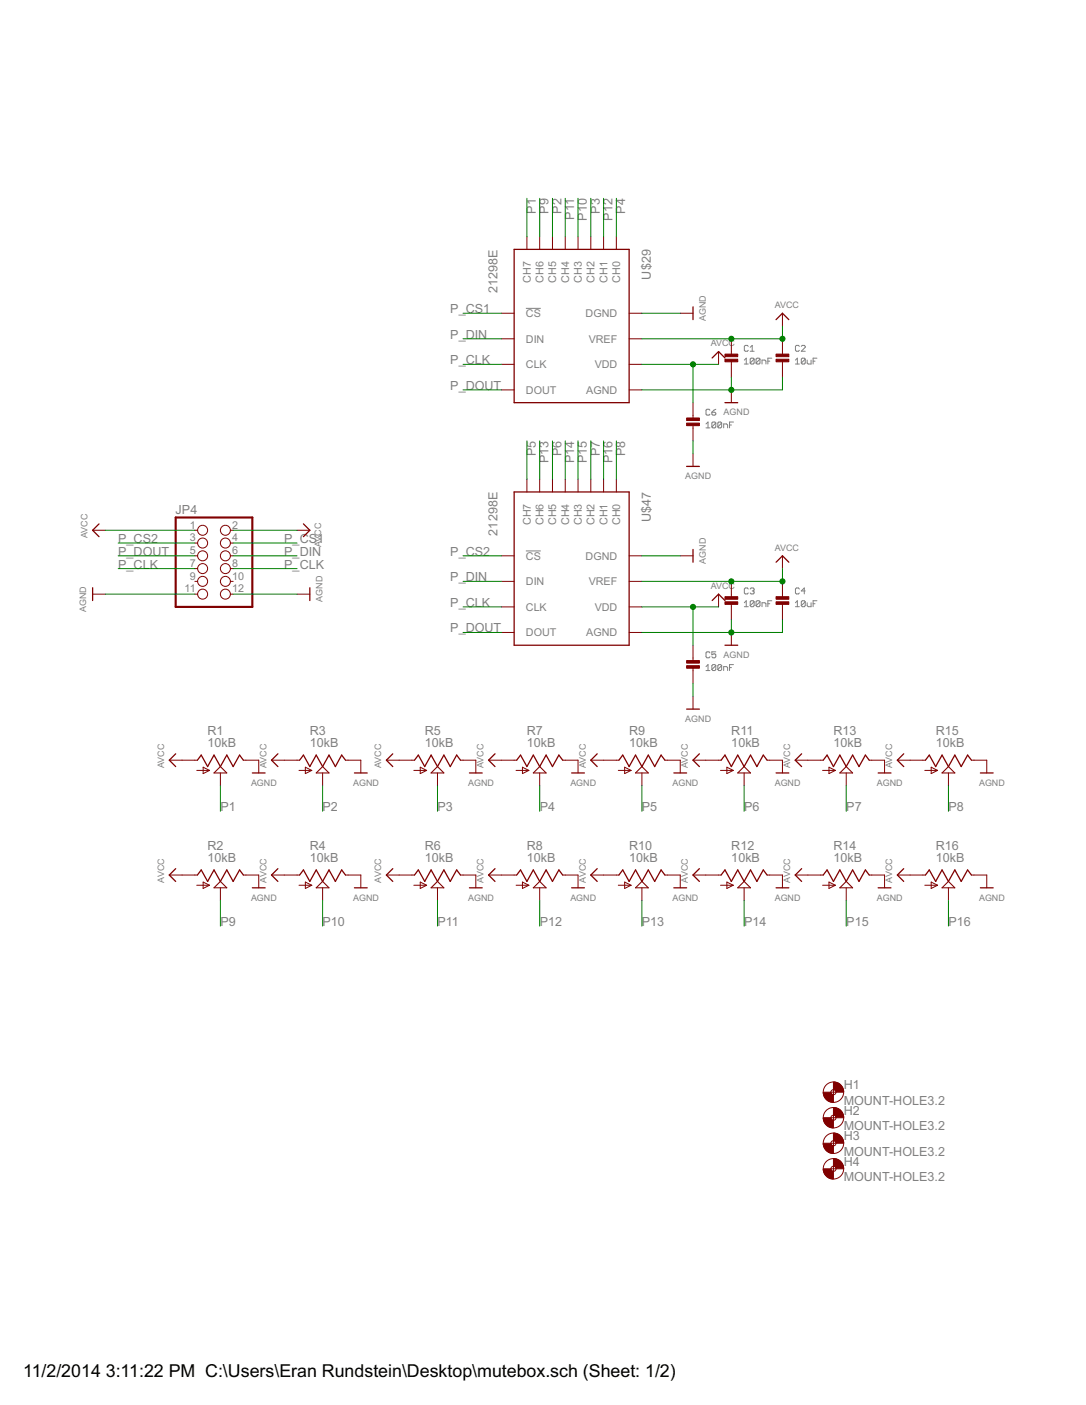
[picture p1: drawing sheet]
<svg xmlns="http://www.w3.org/2000/svg" width="216mm" height="279mm" viewBox="0 0 216 279" stroke-linecap="round" stroke-linejoin="round" font-family="sans-serif">
<g fill="none" stroke="#808080" stroke-width=".2">
<path d="M104.5 61.3h3M148 71.6l.4-.4v1.2M148 72.4h.8M148.8 68.9l-.2-.2h-.4l-.2 .2v.8l.2 .1h.4l.2-.1M149.1 69.8h.8M149.1 69.1l.4-.4v1.1M149.9 71.4l-.2-.2h-.4l-.2 .2v.8M149.9 71.4v.8l-.2 .2h-.4l-.2-.2M149.9 71.4l-.8 .8M151.1 71.4l-.2-.2h-.4l-.2 .2v.8M151.1 71.4v.8l-.2 .2h-.4l-.2-.2M151.1 71.4l-.8 .8"/>
<path d="M151.5 72.4v-.8h.6l.2 .2v.6M152.7 71.8h.3M153.4 71.2h-.7v1.2M158.1 71.6l.4-.4v1.2M158.1 72.4h.8M158.9 68.9l-.2-.2h-.4l-.2 .2v.8l.2 .1h.4l.2-.1M159.3 68.9l.2-.2h.4l.2 .2v.2l-.8 .7h.8M160.1 71.4l-.2-.2h-.4l-.2 .2v.8M160.1 71.4v.8l-.2 .2h-.4l-.2-.2M160.1 71.4l-.8 .8M160.5 71.6v.6l.2 .2h.5v-.8M161.6 71.8h.4"/>
<path d="M162.4 71.2h-.8v1.2M140.4 84.3l.4-.4v1.2M140.4 85.1h.7M141.1 81.6l-.2-.2h-.4l-.1 .2v.8l.1 .1h.4l.2-.1M141.5 82h.6l.2 .4-.2 .1h-.4l-.2-.1zM142.3 84.1l-.2-.2h-.4l-.2 .2v.8M142.3 84.1v.8l-.2 .2h-.4l-.2-.2M142.3 84.1l-.8 .8M142.3 81.4l-.8 .6M143.5 84.1l-.2-.2h-.4l-.2 .2v.8M143.5 84.1v.8l-.2 .2h-.4l-.2-.2M143.5 84.1l-.8 .8"/>
<path d="M143.9 85.1v-.8h.5l.3 .2v.6M145 84.5h.4M145.8 83.9h-.8v1.2M104.5 109.6h3M148 119.9l.4-.4v1.1M148.8 117.1l-.2-.2h-.4l-.2 .2v.8l.2 .2h.4l.2-.2M149.1 117.1l.2-.2h.4l.2 .2-.2 .4M149.5 117.5h.2M149.7 117.5l.2 .2-.2 .4h-.4l-.2-.2M149.9 119.7v.7l-.2 .2h-.4l-.2-.2M149.9 119.7l-.2-.2h-.4l-.2 .2v.7M149.9 119.7l-.8 .7"/>
<path d="M151.1 119.7v.7l-.2 .2h-.4l-.2-.2M151.1 119.7l-.2-.2h-.4l-.2 .2v.7M151.1 119.7l-.8 .7M153.4 119.5h-.7v1.1M158.1 119.9l.4-.4v1.1M158.9 117.1l-.2-.2h-.4l-.2 .2v.8l.2 .2h.4l.2-.2M160.1 119.7v.7l-.2 .2h-.4l-.2-.2M160.1 119.7l-.2-.2h-.4l-.2 .2v.7M160.1 119.7l-.8 .7M160.1 117.5h-.8l.6-.6v1.2M160.5 119.9v.5l.2 .2h.5v-.7M162.4 119.5h-.8v1.1"/>
<path d="M140.4 132.6l.4-.4v1.1M140.4 133.3h.7M141.1 129.8l-.2-.2h-.4l-.1 .2v.8l.1 .2h.4l.2-.2M142.3 132.4v.7l-.2 .2h-.4l-.2-.2M142.3 129.6h-.8v.6l.4-.2 .4 .2v.4l-.2 .2h-.4l-.2-.2M142.3 132.4l-.2-.2h-.4l-.2 .2v.7M142.3 132.4l-.8 .7M143.5 132.4v.7l-.2 .2h-.4l-.2-.2M143.5 132.4l-.2-.2h-.4l-.2 .2v.7M143.5 132.4l-.8 .7M143.9 133.3v-.7h.5l.3 .2v.5M145 132.8h.4"/>
<path d="M145.8 132.2h-.8v1.1M148 120.6h.8M151.5 120.6v-.7h.6l.2 .2v.5M152.7 120.1h.3M158.1 120.6h.8M161.6 120.1h.4"/>
</g>
<g fill="none" stroke="#800000" stroke-width=".2">
<path d="M104.8 47.1v2.5M107.3 47.1v2.5M109.8 47.1v2.5M112.4 47.1v2.5M114.9 47.1v2.5M117.5 47.1v2.5M120 47.1v2.5M122.5 47.1v2.5M99.7 62.3h2.5M99.7 67.4h2.5M99.7 72.5h2.5M99.7 77.5h2.5"/>
<path d="M125.1 62.3h2.5M125.1 67.4h2.5M125.1 72.5h2.5M125.1 77.5h2.5M135.2 62.3h2.6M142.9 69.9v2.6M145.4 67.4v3.3M145.4 71.7v3.3M145.4 77.5v2.6M155.6 62.3v2.5M155.6 67.4v3.3M155.6 71.7v3.3"/>
<path d="M104.8 95.3v2.5M107.3 95.3v2.5M109.8 95.3v2.5M112.4 95.3v2.5M114.9 95.3v2.5M117.5 95.3v2.5M120 95.3v2.5M122.5 95.3v2.5M137.8 80.1v3.3M137.8 84.4v3.3M137.8 90.2v2.6M18.4 105.5h2.6"/>
<path d="M18.4 118.2h2.6M38.7 105.5h.6M38.7 118.2h.6M38.7 110.5h.6M38.7 115.6h.6M38.7 108h.6M38.7 113.1h.6M45.8 105.5h.6M45.8 118.2h.6M45.8 110.5h.6M45.8 115.6h.6M45.8 108h.6"/>
<path d="M45.8 113.1h.6M59.1 105.5h2.5M59.1 118.2h2.5M99.7 110.5h2.5M99.7 115.6h2.5M125.1 110.5h2.5M125.1 115.6h2.5M135.2 110.5h2.6M142.9 118.2v2.5M145.4 115.6v3.3M145.4 119.9v3.3M155.6 110.5v2.6"/>
<path d="M155.6 115.6v3.3M155.6 119.9v3.3M99.7 120.7h2.5M99.7 125.8h2.5M125.1 120.7h2.5M125.1 125.8h2.5M137.8 128.3v3.3M137.8 132.6v3.3M137.8 138.5v2.5M145.4 125.8v2.5M33.7 151.2h5.5M39.1 153.2h2.6"/>
<path d="M40.4 152.6l1.3 .6-1.3 .6zM43.8 153.7v2.6M48.4 151.2h3v2.5M54 151.2h5.6M59.4 153.2h2.6M60.7 152.6l1.3 .6-1.3 .6zM64.1 153.7v2.6M68.7 151.2h3v2.5M76.8 151.2h5.6M82.3 153.2h2.5M83.5 152.6l1.3 .6-1.3 .6zM87 153.7v2.6"/>
<path d="M91.5 151.2h3.1v2.5M97.1 151.2h5.6M102.6 153.2h2.5M103.9 152.6l1.2 .6-1.2 .6zM107.3 153.7v2.6M111.9 151.2h3v2.5M117.5 151.2h5.5M122.9 153.2h2.6M124.2 152.6l1.3 .6-1.3 .6zM127.6 153.7v2.6M132.2 151.2h3v2.5M137.8 151.2h5.6"/>
<path d="M143.2 153.2h2.6M144.5 152.6l1.3 .6-1.3 .6zM147.9 153.7v2.6M152.5 151.2h3.1v2.5M158.1 151.2h5.6M163.5 153.2h2.6M164.8 152.6l1.3 .6-1.3 .6zM168.2 153.7v2.6M172.8 151.2h3.1v2.5M178.4 151.2h5.6M183.9 153.2h2.5M185.1 152.6l1.3 .6-1.3 .6z"/>
<path d="M188.6 153.7v2.6M193.1 151.2h3.1v2.5M33.7 174h5.5M39.1 176h2.6M40.4 175.4l1.3 .6-1.3 .7zM43.8 176.6v2.5M48.4 174h3v2.6M54 174h5.6M59.4 176h2.6M60.7 175.4l1.3 .6-1.3 .7zM64.1 176.6v2.5M68.7 174h3v2.6"/>
<path d="M76.8 174h5.6M82.3 176h2.5M83.5 175.4l1.3 .6-1.3 .7zM87 176.6v2.5M91.5 174h3.1v2.6M97.1 174h5.6M102.6 176h2.5M103.9 175.4l1.2 .6-1.2 .7zM107.3 176.6v2.5M111.9 174h3v2.6M117.5 174h5.5M122.9 176h2.6"/>
<path d="M124.2 175.4l1.3 .6-1.3 .7zM127.6 176.6v2.5M132.2 174h3v2.6M137.8 174h5.6M143.2 176h2.6M144.5 175.4l1.3 .6-1.3 .7zM147.9 176.6v2.5M152.5 174h3.1v2.6M158.1 174h5.6M163.5 176h2.6M164.8 175.4l1.3 .6-1.3 .7zM168.2 176.6v2.5"/>
<path d="M172.8 174h3.1v2.6M178.4 174h5.6M183.9 176h2.5M185.1 175.4l1.3 .6-1.3 .7zM188.6 176.6v2.5M193.1 174h3.1v2.6M165.2 217.2h1M165.7 216.7v1M165.2 222.3h1M165.2 227.4h1M165.2 232.4h1M165.7 221.8v1"/>
<path d="M165.7 226.8v1.1M165.7 231.9v1"/>
<circle cx="40.3" cy="110.5" r=".99"/>
<circle cx="40.3" cy="115.6" r=".99"/>
<circle cx="40.3" cy="105.5" r=".99"/>
<circle cx="40.3" cy="108" r=".99"/>
<circle cx="40.3" cy="113.1" r=".99"/>
<circle cx="40.3" cy="118.2" r=".99"/>
<circle cx="44.8" cy="105.5" r=".99"/>
<circle cx="44.8" cy="108" r=".99"/>
<circle cx="44.8" cy="115.6" r=".99"/>
<circle cx="44.8" cy="110.5" r=".99"/>
<circle cx="44.8" cy="113.1" r=".99"/>
<circle cx="44.8" cy="118.2" r=".99"/>
<circle cx="165.7" cy="217.2" r="2.03"/>
<circle cx="165.7" cy="217.2" r=".51"/>
<circle cx="165.7" cy="222.3" r="2.03"/>
<circle cx="165.7" cy="227.4" r="2.03"/>
<circle cx="165.7" cy="232.4" r="2.03"/>
<circle cx="165.7" cy="222.3" r=".51"/>
<circle cx="165.7" cy="227.4" r=".51"/>
<circle cx="165.7" cy="232.4" r=".51"/>
</g>
<g fill="none" stroke="#800000" stroke-width=".25">
<path d="M102.2 49.6h22.9v30.5h-22.9zM137.8 61v2.6M141.6 71.2l1.3-1.3 1.2 1.3M154.3 63.6l1.3-1.3 1.2 1.3M102.2 97.8h22.9v30.5h-22.9zM136.5 92.8h2.5M144.1 80.1h2.6M18.4 116.9v2.5M19.7 104.2l-1.3 1.3 1.3 1.2M60.3 104.2l1.3 1.3-1.3 1.2M61.6 116.9v2.5M137.8 109.3v2.5"/>
<path d="M141.6 119.4l1.3-1.2 1.2 1.2M154.3 111.8l1.3-1.3 1.2 1.3M144.1 128.3h2.6M34.9 149.9l-1.2 1.3 1.2 1.2M39.2 151.2l.8-1 1.3 2.2 1.2-2.2 1.3 2.2 1.3-2.2 1.3 2.2 1.2-2.2 .8 1M50.2 153.7h2.5M55.2 149.9l-1.2 1.3 1.2 1.2M59.6 151.2l.7-1 1.3 2.2 1.3-2.2 1.2 2.2 1.3-2.2 1.3 2.2 1.2-2.2 .8 1M70.5 153.7h2.5M78.1 149.9l-1.3 1.3 1.3 1.2M82.4 151.2l.8-1 1.2 2.2 1.3-2.2 1.3 2.2 1.2-2.2 1.3 2.2 1.3-2.2 .7 1M93.3 153.7h2.6"/>
<path d="M98.4 149.9l-1.3 1.3 1.3 1.2M102.7 151.2l.8-1 1.3 2.2 1.2-2.2 1.3 2.2 1.3-2.2 1.2 2.2 1.3-2.2 .8 1M113.6 153.7h2.6M118.7 149.9l-1.2 1.3 1.2 1.2M123 151.2l.8-1 1.3 2.2 1.2-2.2 1.3 2.2 1.3-2.2 1.3 2.2 1.2-2.2 .8 1M134 153.7h2.5M136.5 141h2.5M139 149.9l-1.2 1.3 1.2 1.2M143.4 151.2l.7-1 1.3 2.2 1.3-2.2 1.2 2.2 1.3-2.2 1.3 2.2 1.2-2.2 .8 1M154.3 153.7h2.5M159.4 149.9l-1.3 1.3 1.3 1.2M163.7 151.2l.7-1 1.3 2.2 1.3-2.2 1.2 2.2 1.3-2.2 1.3 2.2 1.2-2.2 .8 1"/>
<path d="M174.6 153.7h2.5M179.7 149.9l-1.3 1.3 1.3 1.2M184 151.2l.7-1 1.3 2.2 1.3-2.2 1.3 2.2 1.2-2.2 1.3 2.2 1.3-2.2 .7 1M194.9 153.7h2.5M34.9 172.7l-1.2 1.3 1.2 1.3M39.2 174l.8-1 1.3 2.3 1.2-2.3 1.3 2.3 1.3-2.3 1.3 2.3 1.2-2.3 .8 1M50.2 176.6h2.5M55.2 172.7l-1.2 1.3 1.2 1.3M59.6 174l.7-1 1.3 2.3 1.3-2.3 1.2 2.3 1.3-2.3 1.3 2.3 1.2-2.3 .8 1M70.5 176.6h2.5M78.1 172.7l-1.3 1.3 1.3 1.3M82.4 174l.8-1 1.2 2.3 1.3-2.3 1.3 2.3 1.2-2.3 1.3 2.3 1.3-2.3 .7 1"/>
<path d="M93.3 176.6h2.6M98.4 172.7l-1.3 1.3 1.3 1.3M102.7 174l.8-1 1.3 2.3 1.2-2.3 1.3 2.3 1.3-2.3 1.2 2.3 1.3-2.3 .8 1M113.6 176.6h2.6M118.7 172.7l-1.2 1.3 1.2 1.3M123 174l.8-1 1.3 2.3 1.2-2.3 1.3 2.3 1.3-2.3 1.3 2.3 1.2-2.3 .8 1M134 176.6h2.5M139 172.7l-1.2 1.3 1.2 1.3M143.4 174l.7-1 1.3 2.3 1.3-2.3 1.2 2.3 1.3-2.3 1.3 2.3 1.2-2.3 .8 1M154.3 176.6h2.5M159.4 172.7l-1.3 1.3 1.3 1.3M163.7 174l.7-1 1.3 2.3 1.3-2.3 1.2 2.3 1.3-2.3 1.3 2.3 1.2-2.3 .8 1"/>
<path d="M174.6 176.6h2.5M179.7 172.7l-1.3 1.3 1.3 1.3M184 174l.7-1 1.3 2.3 1.3-2.3 1.3 2.3 1.2-2.3 1.3 2.3 1.3-2.3 .7 1M194.9 176.6h2.5"/>
</g>
<g fill="none" stroke="#800000" stroke-width=".21">
<path d="M43.8 152.4l1.3 1.3h-2.6zM64.1 152.4l1.3 1.3h-2.5zM87 152.4l1.2 1.3h-2.5zM107.3 152.4l1.3 1.3h-2.6zM127.6 152.4l1.3 1.3h-2.6zM147.9 152.4l1.3 1.3h-2.5zM168.2 152.4l1.3 1.3h-2.5zM188.6 152.4l1.2 1.3h-2.5zM43.8 175.3l1.3 1.3h-2.6zM64.1 175.3l1.3 1.3h-2.5zM87 175.3l1.2 1.3h-2.5zM107.3 175.3l1.3 1.3h-2.6z"/>
<path d="M127.6 175.3l1.3 1.3h-2.6zM147.9 175.3l1.3 1.3h-2.5zM168.2 175.3l1.3 1.3h-2.5zM188.6 175.3l1.2 1.3h-2.5z"/>
</g>
<g fill="#800000" stroke="#800000" stroke-width=".2">
<path d="M165.7 215.2a1.97 1.97 0 0 1 2 2h-1.5l-.2-.4-.3-.1z" fill-rule="evenodd"/>
<path d="M163.7 217.2h1.5l.1 .3 .4 .2v1.5a2.04 2.04 0 0 1-2-2z" fill-rule="evenodd"/>
<path d="M165.7 220.2a1.97 1.97 0 0 1 2 2.1h-1.5l-.2-.5h-.3z" fill-rule="evenodd"/>
<path d="M163.7 222.3h1.5l.1 .3 .4 .2v1.5a2.04 2.04 0 0 1-2-2z" fill-rule="evenodd"/>
<path d="M165.7 225.3a1.97 1.97 0 0 1 2 2.1h-1.5l-.2-.5-.3-.1z" fill-rule="evenodd"/>
<path d="M163.7 227.4h1.5l.1 .2 .4 .3v1.5a2.04 2.04 0 0 1-2-2z" fill-rule="evenodd"/>
<path d="M165.7 230.4a1.97 1.97 0 0 1 2 2h-1.5l-.2-.4-.3-.1z" fill-rule="evenodd"/>
<path d="M163.7 232.4h1.5l.1 .3 .4 .2v1.6a2.04 2.04 0 0 1-2-2.1z" fill-rule="evenodd"/>
</g>
<g fill="#800000" stroke="#800000" stroke-width=".2">
<path d="M144.1 119.7h2.6v.5h-2.6z"/>
<path d="M144.1 118.7h2.6v.5h-2.6z"/>
<path d="M154.3 119.7h2.5v.5h-2.5z"/>
<path d="M154.3 118.7h2.5v.5h-2.5z"/>
<path d="M136.5 132.4h2.5v.5h-2.5z"/>
<path d="M136.5 131.4h2.5v.5h-2.5z"/>
<path d="M144.1 71.4h2.6v.5h-2.6z"/>
<path d="M144.1 70.4h2.6v.5h-2.6z"/>
<path d="M154.3 71.4h2.5v.5h-2.5z"/>
<path d="M154.3 70.4h2.5v.5h-2.5z"/>
<path d="M136.5 84.1h2.5v.5h-2.5z"/>
<path d="M136.5 83.1h2.5v.5h-2.5z"/>
</g>
<path d="M34.9 102.9h15.3v17.8h-15.3z" fill="none" stroke="#800000" stroke-width=".42"/>
<g fill="none" stroke="#008000" stroke-width=".2">
<path d="M104.8 39.4v7.7M107.3 39.4v7.7M109.8 39.4v7.7M112.4 39.4v7.7M114.9 39.4v7.7M117.5 39.4v7.7M120 39.4v7.7M122.5 39.4v7.7M92.1 67.4h7.6M92.1 72.5h7.6M92.1 77.5h7.6M92.1 62.3h7.6"/>
<path d="M127.6 72.5h15.3M127.6 62.3h7.6M137.8 72.5v7.6M145.4 75v2.5M155.6 64.8v2.6h-28M155.6 75v2.5h-28M104.8 87.7v7.6M107.3 87.7v7.6M109.8 87.7v7.6M112.4 87.7v7.6M114.9 87.7v7.6M117.5 87.7v7.6"/>
<path d="M120 87.7v7.6M122.5 87.7v7.6M137.8 87.7v2.5M21 105.5h17.7M21 118.2h17.7M23.5 110.5h15.2M23.5 108h15.2M23.5 113.1h15.2M46.4 105.5h12.7M46.4 110.5h12.7M46.4 118.2h12.7M46.4 108h12.7"/>
<path d="M46.4 113.1h12.7M92.1 115.6h7.6M92.1 110.5h7.6M127.6 110.5h7.6M155.6 113.1v2.5h-28M92.1 120.7h7.6M92.1 125.8h7.6M127.6 120.7h15.3M137.8 120.7v7.6M137.8 135.9v2.6M145.4 123.2v2.6M155.6 123.2v2.6h-28"/>
<path d="M43.8 156.3v5M64.1 156.3v5M87 156.3v5M107.3 156.3v5M127.6 156.3v5M147.9 156.3v5M168.2 156.3v5M188.6 156.3v5M43.8 179.1v5.1M64.1 179.1v5.1M87 179.1v5.1M107.3 179.1v5.1"/>
<path d="M127.6 179.1v5.1M147.9 179.1v5.1M168.2 179.1v5.1M188.6 179.1v5.1"/>
</g>
<g fill="#008000" stroke="#008000" stroke-width=".2">
<circle cx="145.4" cy="115.6" r=".51"/>
<circle cx="155.6" cy="115.6" r=".51"/>
<circle cx="137.8" cy="120.7" r=".51"/>
<circle cx="145.4" cy="67.4" r=".51"/>
<circle cx="155.6" cy="67.4" r=".51"/>
<circle cx="137.8" cy="72.5" r=".51"/>
<circle cx="145.4" cy="125.8" r=".51"/>
<circle cx="145.4" cy="77.5" r=".51"/>
</g>
<g font-size="4">
<text x="4.6" y="273.8">11/2/2014</text>
<text x="21" y="273.8">3:11:22 PM C:\Users\Eran Rundstein\Desktop\mutebox.sch (Sheet: 1/2)</text>
</g>
<g font-size="2.8" fill="#808080">
<text x="106.5" y="42.5" transform="rotate(-90 106.5 42.5)">P1</text>
<text x="109.1" y="42.5" transform="rotate(-90 109.1 42.5)">P9</text>
<text x="111.6" y="42.5" transform="rotate(-90 111.6 42.5)">P2</text>
<text x="114.2" y="43.7" transform="rotate(-90 114.2 43.7)">P11</text>
<text x="116.7" y="43.9" transform="rotate(-90 116.7 43.9)">P10</text>
<text x="119.2" y="42.5" transform="rotate(-90 119.2 42.5)">P3</text>
<text x="121.8" y="43.9" transform="rotate(-90 121.8 43.9)">P12</text>
<text x="124.3" y="42.5" transform="rotate(-90 124.3 42.5)">P4</text>
<text x="98.9" y="58.2" transform="rotate(-90 98.9 58.2)">21298E</text>
<text x="129.4" y="55.6" transform="rotate(-90 129.4 55.6)">U$29</text>
<text x="89.5" y="62.3">P_CS1</text>
<text x="89.5" y="67.4">P_DIN</text>
<text x="89.5" y="72.4">P_CLK</text>
<text x="89.5" y="77.5">P_DOUT</text>
<text x="106.5" y="90.8" transform="rotate(-90 106.5 90.8)">P5</text>
<text x="109.1" y="92.1" transform="rotate(-90 109.1 92.1)">P13</text>
<text x="111.6" y="90.8" transform="rotate(-90 111.6 90.8)">P6</text>
<text x="114.2" y="92.1" transform="rotate(-90 114.2 92.1)">P14</text>
<text x="116.7" y="92.1" transform="rotate(-90 116.7 92.1)">P15</text>
<text x="119.2" y="90.8" transform="rotate(-90 119.2 90.8)">P7</text>
<text x="121.8" y="92.1" transform="rotate(-90 121.8 92.1)">P16</text>
<text x="124.3" y="90.8" transform="rotate(-90 124.3 90.8)">P8</text>
<text x="23.5" y="108">P_CS2</text>
<text x="34.9" y="102.3">JP4</text>
<text x="56.5" y="108">P_CS1</text>
<text x="98.9" y="106.5" transform="rotate(-90 98.9 106.5)">21298E</text>
<text x="129.4" y="103.8" transform="rotate(-90 129.4 103.8)">U$47</text>
<text x="23.5" y="113.1">P_CLK</text>
<text x="23.5" y="110.5">P_DOUT</text>
<text x="56.5" y="110.5">P_DIN</text>
<text x="56.5" y="113.1">P_CLK</text>
<text x="89.5" y="110.5">P_CS2</text>
<text x="89.5" y="115.6">P_DIN</text>
<text x="89.5" y="120.7">P_CLK</text>
<text x="89.5" y="125.8">P_DOUT</text>
<text x="41.3" y="148.6">10kB</text>
<text x="41.3" y="146.1">R1</text>
<text x="61.6" y="148.6">10kB</text>
<text x="61.6" y="146.1">R3</text>
<text x="84.4" y="148.6">10kB</text>
<text x="84.4" y="146.1">R5</text>
<text x="104.8" y="148.6">10kB</text>
<text x="104.8" y="146.1">R7</text>
<text x="125.1" y="148.6">10kB</text>
<text x="125.1" y="146.1">R9</text>
<text x="145.4" y="148.6">10kB</text>
<text x="145.4" y="146.1">R11</text>
<text x="165.7" y="148.6">10kB</text>
<text x="165.7" y="146.1">R13</text>
<text x="186" y="148.6">10kB</text>
<text x="186" y="146.1">R15</text>
<text x="43.8" y="161.3">P1</text>
<text x="64.1" y="161.3">P2</text>
<text x="87" y="161.3">P3</text>
<text x="107.3" y="161.3">P4</text>
<text x="127.6" y="161.3">P5</text>
<text x="147.9" y="161.3">P6</text>
<text x="168.2" y="161.3">P7</text>
<text x="188.6" y="161.3">P8</text>
<text x="41.3" y="171.5">10kB</text>
<text x="41.3" y="168.9">R2</text>
<text x="61.6" y="171.5">10kB</text>
<text x="61.6" y="168.9">R4</text>
<text x="84.4" y="171.5">10kB</text>
<text x="84.4" y="168.9">R6</text>
<text x="104.8" y="171.5">10kB</text>
<text x="104.8" y="168.9">R8</text>
<text x="125.1" y="171.5">10kB</text>
<text x="125.1" y="168.9">R10</text>
<text x="145.4" y="171.5">10kB</text>
<text x="145.4" y="168.9">R12</text>
<text x="165.7" y="171.5">10kB</text>
<text x="165.7" y="168.9">R14</text>
<text x="186" y="171.5">10kB</text>
<text x="186" y="168.9">R16</text>
<text x="43.8" y="184.2">P9</text>
<text x="64.1" y="184.2">P10</text>
<text x="87" y="184.2">P11</text>
<text x="107.3" y="184.2">P12</text>
<text x="127.6" y="184.2">P13</text>
<text x="147.9" y="184.2">P14</text>
<text x="168.2" y="184.2">P15</text>
<text x="188.6" y="184.2">P16</text>
<text x="167.7" y="219.7">MOUNT-HOLE3.2</text>
<text x="167.7" y="216.6">H1</text>
<text x="167.7" y="221.7">H2</text>
<text x="167.7" y="224.7">MOUNT-HOLE3.2</text>
<text x="167.7" y="226.8">H3</text>
<text x="167.7" y="229.8">MOUNT-HOLE3.2</text>
<text x="167.7" y="231.8">H4</text>
<text x="167.7" y="234.9">MOUNT-HOLE3.2</text>
</g>
<g font-size="2.4" fill="#808080">
<text x="105.5" y="56.2" transform="rotate(-90 105.5 56.2)">CH7</text>
<text x="108.1" y="56.2" transform="rotate(-90 108.1 56.2)">CH6</text>
<text x="110.6" y="56.2" transform="rotate(-90 110.6 56.2)">CH5</text>
<text x="113.1" y="56.2" transform="rotate(-90 113.1 56.2)">CH4</text>
<text x="115.7" y="56.2" transform="rotate(-90 115.7 56.2)">CH3</text>
<text x="118.2" y="56.2" transform="rotate(-90 118.2 56.2)">CH2</text>
<text x="120.8" y="56.2" transform="rotate(-90 120.8 56.2)">CH1</text>
<text x="123.3" y="56.2" transform="rotate(-90 123.3 56.2)">CH0</text>
<text x="104.6" y="63.1">CS</text>
<text x="116.4" y="63.1">DGND</text>
<text x="104.6" y="68.1">DIN</text>
<text x="117" y="68.1">VREF</text>
<text x="104.6" y="73.2">CLK</text>
<text x="118.2" y="73.2">VDD</text>
<text x="104.6" y="78.3">DOUT</text>
<text x="116.6" y="78.3">AGND</text>
<text x="37.7" y="105.1">1</text>
<text x="37.7" y="107.6">3</text>
<text x="46.1" y="105.1">2</text>
<text x="46.1" y="107.6">4</text>
<text x="105.5" y="104.5" transform="rotate(-90 105.5 104.5)">CH7</text>
<text x="108.1" y="104.5" transform="rotate(-90 108.1 104.5)">CH6</text>
<text x="110.6" y="104.5" transform="rotate(-90 110.6 104.5)">CH5</text>
<text x="113.1" y="104.5" transform="rotate(-90 113.1 104.5)">CH4</text>
<text x="115.7" y="104.5" transform="rotate(-90 115.7 104.5)">CH3</text>
<text x="118.2" y="104.5" transform="rotate(-90 118.2 104.5)">CH2</text>
<text x="120.8" y="104.5" transform="rotate(-90 120.8 104.5)">CH1</text>
<text x="123.3" y="104.5" transform="rotate(-90 123.3 104.5)">CH0</text>
<text x="37.7" y="110.2">5</text>
<text x="37.7" y="112.7">7</text>
<text x="46.1" y="110.2">6</text>
<text x="46.1" y="112.7">8</text>
<text x="104.6" y="111.3">CS</text>
<text x="116.4" y="111.3">DGND</text>
<text x="36.7" y="117.8">11</text>
<text x="37.7" y="115.3">9</text>
<text x="46.1" y="115.3">10</text>
<text x="46.1" y="117.8">12</text>
<text x="104.6" y="116.4">DIN</text>
<text x="117" y="116.4">VREF</text>
<text x="104.6" y="121.5">CLK</text>
<text x="118.2" y="121.5">VDD</text>
<text x="104.6" y="126.5">DOUT</text>
<text x="116.6" y="126.5">AGND</text>
</g>
<g font-size="2" fill="#808080">
<text x="140.3" y="63.8" transform="rotate(-90 140.3 63.8)">AGND</text>
<text x="154" y="61.3">AVCC</text>
<text x="141.3" y="68.9">AVCC</text>
<text x="143.9" y="82.6">AGND</text>
<text x="136.2" y="95.3">AGND</text>
<text x="17.4" y="107" transform="rotate(-90 17.4 107)">AVCC</text>
<text x="63.9" y="108.8" transform="rotate(-90 63.9 108.8)">AVCC</text>
<text x="140.3" y="112.1" transform="rotate(-90 140.3 112.1)">AGND</text>
<text x="154" y="109.5">AVCC</text>
<text x="64.1" y="119.7" transform="rotate(-90 64.1 119.7)">AGND</text>
<text x="141.3" y="117.1">AVCC</text>
<text x="17.1" y="121.8" transform="rotate(-90 17.1 121.8)">AGND</text>
<text x="143.9" y="130.9">AGND</text>
<text x="136.2" y="143.5">AGND</text>
<text x="32.6" y="152.7" transform="rotate(-90 32.6 152.7)">AVCC</text>
<text x="53" y="152.7" transform="rotate(-90 53 152.7)">AVCC</text>
<text x="75.8" y="152.7" transform="rotate(-90 75.8 152.7)">AVCC</text>
<text x="96.1" y="152.7" transform="rotate(-90 96.1 152.7)">AVCC</text>
<text x="116.4" y="152.7" transform="rotate(-90 116.4 152.7)">AVCC</text>
<text x="136.8" y="152.7" transform="rotate(-90 136.8 152.7)">AVCC</text>
<text x="157.1" y="152.7" transform="rotate(-90 157.1 152.7)">AVCC</text>
<text x="177.4" y="152.7" transform="rotate(-90 177.4 152.7)">AVCC</text>
<text x="49.9" y="156.2">AGND</text>
<text x="70.2" y="156.2">AGND</text>
<text x="93.1" y="156.2">AGND</text>
<text x="113.4" y="156.2">AGND</text>
<text x="133.7" y="156.2">AGND</text>
<text x="154" y="156.2">AGND</text>
<text x="174.3" y="156.2">AGND</text>
<text x="194.7" y="156.2">AGND</text>
<text x="32.6" y="175.5" transform="rotate(-90 32.6 175.5)">AVCC</text>
<text x="49.9" y="179.1">AGND</text>
<text x="53" y="175.5" transform="rotate(-90 53 175.5)">AVCC</text>
<text x="70.2" y="179.1">AGND</text>
<text x="75.8" y="175.5" transform="rotate(-90 75.8 175.5)">AVCC</text>
<text x="93.1" y="179.1">AGND</text>
<text x="96.1" y="175.5" transform="rotate(-90 96.1 175.5)">AVCC</text>
<text x="113.4" y="179.1">AGND</text>
<text x="116.4" y="175.5" transform="rotate(-90 116.4 175.5)">AVCC</text>
<text x="133.7" y="179.1">AGND</text>
<text x="136.8" y="175.5" transform="rotate(-90 136.8 175.5)">AVCC</text>
<text x="154" y="179.1">AGND</text>
<text x="157.1" y="175.5" transform="rotate(-90 157.1 175.5)">AVCC</text>
<text x="174.3" y="179.1">AGND</text>
<text x="177.4" y="175.5" transform="rotate(-90 177.4 175.5)">AVCC</text>
<text x="194.7" y="179.1">AGND</text>
</g>
</svg>
